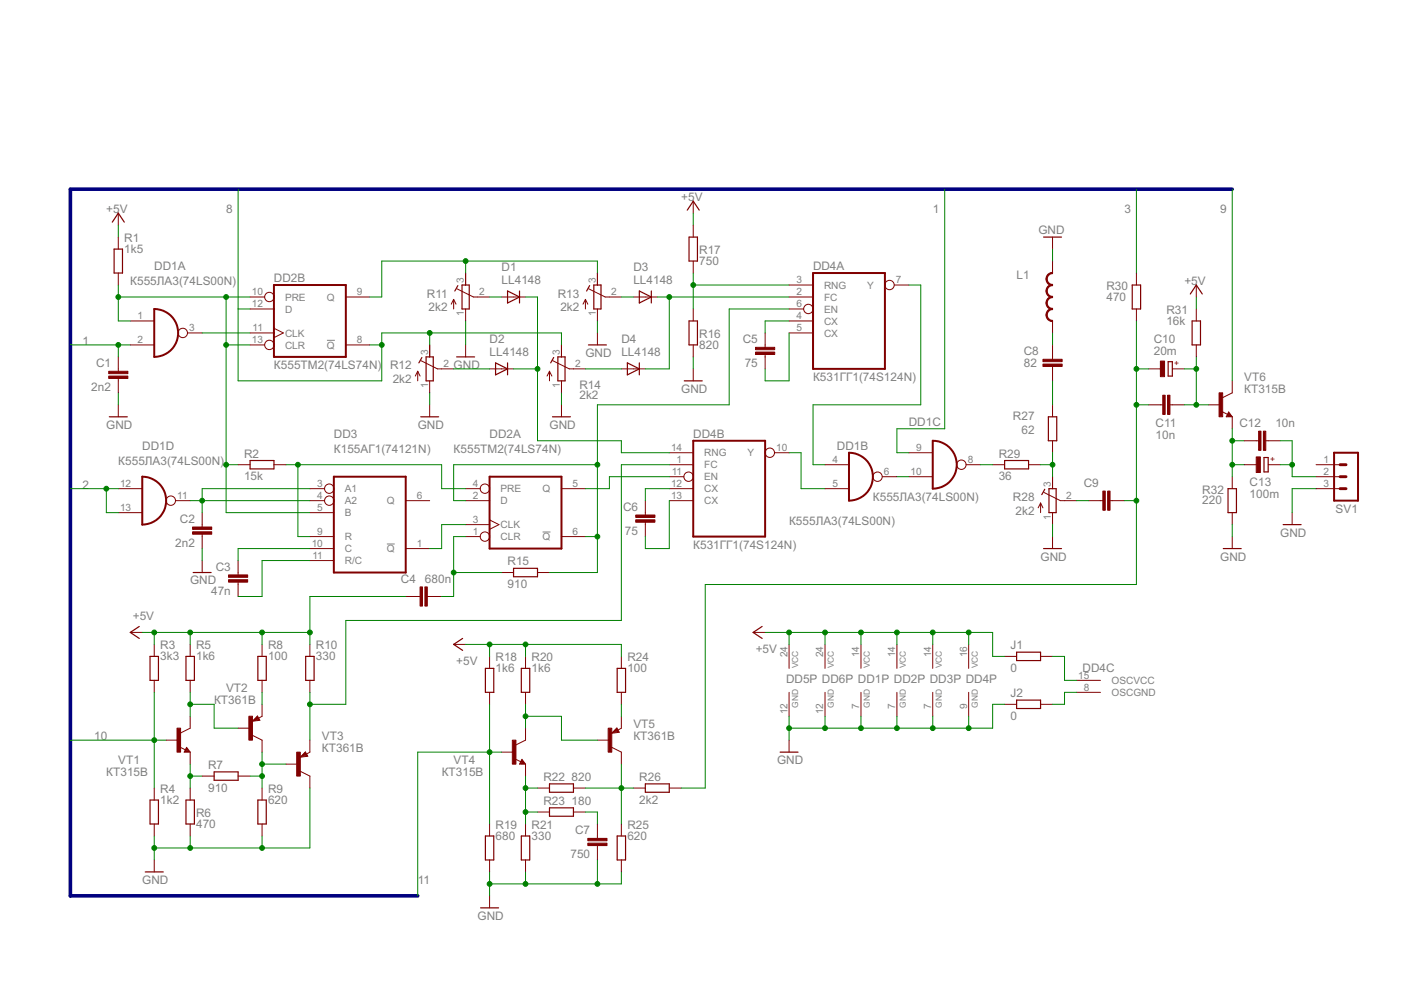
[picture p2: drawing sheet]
<svg xmlns="http://www.w3.org/2000/svg" width="297mm" height="210mm" viewBox="0 0 297 210" stroke-linecap="round" stroke-linejoin="round" font-family="sans-serif">
<path d="M69.3 72.2h1.7M82 115.3h1.7M115 112.8h1.7" fill="none" stroke="#808080" stroke-width=".21"/>
<path d="M172.4 57.9h15.2v20.3h-15.2zM32.7 65.5a5.1 5.1 0 0 1 5.1 5.1 5.1 5.1 0 0 1-5.1 5.1zM58.1 60.4h15.2v15.3h-15.2zM147 93.5h15.2v20.3h-15.2zM180 96a5.1 5.1 0 0 1 5.1 5.1 5.1 5.1 0 0 1-5.1 5.1zM197.8 93.5a5.1 5.1 0 0 1 5.1 5 5.1 5.1 0 0 1-5.1 5.1zM282.9 96h5v10.2h-5zM30.2 101.1a5.1 5.1 0 0 1 5 5.1 5.1 5.1 0 0 1-5 5zM70.8 101.1h15.2v20.3h-15.2zM103.8 101.1h15.2v15.2h-15.2z" fill="none" stroke="#800000" stroke-width=".42"/>
<g fill="none" stroke="#800000" stroke-width=".21">
<path d="M25.1 45.2v2.5M25.1 50.3v2.5M25.1 57.9v2.5M98.7 57.9v2.5M126.7 57.9v2.5M147 42.7v2.5M147 47.7v2.6M147 55.4v2.5M223.2 50.3v2.5M223.2 55.4v2.5M240.9 57.9v2.5M25.1 75.7v3"/>
<path d="M27.6 68.1h5.1M27.6 73.1h5.1M39.8 70.6h3.1M53 73.1h3.1M53 70.6h5.1M53 65.5h5.1M53 63h3.1M58.1 69.6l2 1-2 1M73.3 73.1h5.1M73.3 63h5.1M88.6 78.7v2.1M88.6 78.7l-.5 1"/>
<path d="M88.6 78.7l.5 1M89.2 76.5l3.6 1.7h3.4M91.1 73.1v2.6M96.2 63.5v2M96.2 63.5l-.5 1M96.2 63.5l.5 1M96.8 61.2l3.6 1.8h3.4M98.7 65.5v2.6M98.7 73.1v2.6M103.8 78.2h5.1M106.3 63h5.1M116.5 78.7v2.1"/>
<path d="M116.5 78.7l-.5 1M116.5 78.7l.5 1M117.2 76.5l3.5 1.7h3.4M119 73.1v2.6M124.1 63.5v2M124.1 63.5l-.5 1M124.1 63.5l.5 1M124.8 61.2l3.5 1.8h3.4M126.7 65.5v2.6M126.7 70.6v2.5M131.7 78.2h5.1M134.3 63h5.1"/>
<path d="M147 65.5v2.6M147 73.1v2.6M147 78.2v2.6M162.2 70.6v3M162.2 75.2v3M167.3 68.1h5.1M167.3 70.6h5.1M167.3 65.5h3.1M167.3 63h5.1M167.3 60.4h5.1M189.6 60.4h3.1M223.2 68.1v2.5"/>
<path d="M223.2 73.1v3.1M223.2 77.7v3.1M240.9 65.5v2.6M243.5 78.2h2.5M248.6 78.2h2.5M253.6 60.4v2.6M253.6 65.5v2.6M253.6 73.1v2.6M25.1 80.2v3.1M25.1 85.8v2.6M50.5 98.5h2.5M58.1 98.5h2.5"/>
<path d="M91.1 80.8v2.5M91.1 85.8v2.6M119 80.8v2.5M119 85.8v2.6M141.9 98.5h5.1M141.9 96h5.1M164.2 96h3.1M174.9 98.5h5.1M192.7 96h5.1M204.8 98.5h3.1M210.5 98.5h2.5M218.1 98.5h2.5"/>
<path d="M223.2 85.8v2.6M223.2 93.5v2.5M243.5 85.8h3M248.1 85.8h3M256.2 85.8h2.5M259 87.2l1.3 .7M260.5 87.4l.8 1h-1.3zM261.3 80.8v2.5l-2.1 1M261.3 88.4v2.5M263.8 98.5h2.5M263.8 93.5h3M268.4 93.5h3"/>
<path d="M268.9 98.5h2.5M279 98.5h5.1M25.1 103.6h5.1M25.1 108.7h5.1M37.2 106.2h3.1M42.9 108.7v3M42.9 113.3v3M42.9 118.9v2.5M50.5 118.9v3M65.7 103.6h3.1M65.7 108.7h5.1M65.7 106.2h3.1"/>
<path d="M65.7 113.8h5.1M65.7 116.3h5.1M65.7 118.9h5.1M86 106.2h5.1M86 116.3h5.1M98.7 103.6h3.1M98.7 106.2h5.1M98.7 113.8h3.1M98.7 111.2h5.1M103.8 110.2l2 1-2 1M119 103.6h5.1M119 113.8h5.1"/>
<path d="M136.8 106.2v3M136.8 110.7v3.1M141.9 103.6h5.1M141.9 101.1h3.1M141.9 106.2h5.1M174.9 103.6h5.1M187 101.1h3.2M192.7 101.1h5.1M220.6 106.7v2M220.6 106.7l-.5 1M220.6 106.7l.5 1M221.3 104.4l3.5 1.8h3.4"/>
<path d="M223.2 101.1v2.5M223.2 108.7v2.5M223.2 113.8v2.5M230.8 106.2h3M235.4 106.2h3M261.3 101.1v2.5M261.3 108.7v2.5M261.3 113.8v2.5M274 108.7v2.5M279 103.6h5.1M279 101.1h5.1M27.6 134.1h2.6"/>
<path d="M32.7 136.6v2.6M40.3 136.6v2.6M50.5 123.4v3.1M55.6 136.6v2.6M65.7 136.6v2.6M86 126.5h3.1M90.6 126.5h3M96.2 136.6h2.5M103.8 139.2v2.5M106.3 121.4h2.6M111.4 139.2v2.5M114 121.4h2.5"/>
<path d="M131.7 139.2v2.5M159.7 134.1h2.5M167.3 136.6v5.1M174.9 136.6v5.1M182.5 136.6v5.1M190.2 136.6v5.1M197.8 136.6v5.1M205.4 136.6v5.1M213 139.2h2.5M220.6 139.2h2.6M32.7 144.3v2.5M35.2 156.9h2.6"/>
<path d="M38.1 158.4l1.2 .6M39.6 158.5l.7 1h-1.2zM40.3 151.9v2.5l-2 1M40.3 144.3v2.5M40.3 159.5v2.5M50.5 154.4h2.5M53.5 155.9l2.1 1v2.6M54.6 151.8l.5 .9-1.6 .2zM55.6 149.3v2.6l-.8 .4M55.6 144.3v2.5M64.7 159.4l.6 .9-1.6 .2zM65.7 156.9v2.6l-.7 .4"/>
<path d="M65.7 144.3v2.5M103.8 146.8v2.5M106.3 159.5h2.6M111.4 154.4v2.5l-2 1M111.4 146.8v2.5M126.7 156.9h2.5M129.7 158.5l2 1v2.5M130.8 154.3l.5 1-1.6 .2zM131.7 151.9v2.5l-.7 .4M131.7 146.8v2.5M167.3 146.8v5.1M167.3 156.9v2.6"/>
<path d="M174.9 146.8v5.1M182.5 146.8v5.1M190.2 146.8v5.1M197.8 146.8v5.1M205.4 146.8v5.1M213 149.3h2.5M220.6 149.3h2.6M228.2 146.8h5.1M228.2 144.3h5.1M32.7 167.1v2.5M32.7 174.7v2.5M40.3 167.1v2.5"/>
<path d="M40.3 174.7v2.5M42.9 164.5h2.5M50.5 164.5h2.5M55.6 167.1v2.5M55.6 174.7v2.5M60.6 162h2.6M63.7 163.5l2 1v2.6M103.8 174.7v2.5M109.2 160.9l1.2 .6M110.7 161l.7 1h-1.2zM111.4 162v2.5M111.4 174.7v2.5"/>
<path d="M114 167.1h2.5M114 172.2h2.5M121.6 167.1h2.5M121.6 172.2h2.5M126.7 174.7v3.1M126.7 179.3v3M131.7 174.7v2.5M134.3 167.1h2.5M141.9 167.1h2.5M32.7 182.3v2.6M103.8 182.3v2.6M103.8 189.9v2.6"/>
<path d="M111.4 182.3v2.6M131.7 182.3v2.6"/>
<circle cx="38.8" cy="70.6" r=".99"/>
<circle cx="57.1" cy="73.1" r=".99"/>
<circle cx="57.1" cy="63" r=".99"/>
<circle cx="171.4" cy="65.5" r=".99"/>
<circle cx="188.6" cy="60.4" r=".99"/>
<circle cx="163.2" cy="96" r=".99"/>
<circle cx="203.8" cy="98.5" r=".99"/>
<circle cx="36.2" cy="106.2" r=".99"/>
<circle cx="69.8" cy="103.6" r=".99"/>
<circle cx="69.8" cy="106.2" r=".99"/>
<circle cx="102.8" cy="113.8" r=".99"/>
<circle cx="102.8" cy="103.6" r=".99"/>
<circle cx="146" cy="101.1" r=".99"/>
<circle cx="186.1" cy="101.1" r=".99"/>
</g>
<g fill="none" stroke="#800000" stroke-width=".25">
<path d="M23.8 47.1l1.3-1.9 1.3 1.9M24.2 52.8h1.8v5.1h-1.8zM145.7 44.6l1.3-1.9 1.3 1.9M146.1 50.3h1.8v5.1h-1.8zM221.3 50.3h3.8M89.5 75.8l-.7 1.1M90.3 75.7h1.6v5.1h-1.6zM96.8 75.7h3.8M97.1 60.6l-.7 1.1M98 60.4h1.5v5.1h-1.5zM105.1 76.9l2.5 1.3-2.5 1.3zM107.6 61.7l2.6 1.3-2.6 1.2z"/>
<path d="M107.6 76.9v2.6M110.2 61.7v2.5M117.4 75.8l-.6 1.1M118.3 75.7h1.5v5.1h-1.5zM124.8 73.1h3.8M125 60.6l-.6 1.1M125.9 60.4h1.5v5.1h-1.5zM133 76.9l2.6 1.3-2.6 1.3zM135.6 61.7l2.5 1.3-2.5 1.2zM135.6 76.9v2.6M138.1 61.7v2.5M146.1 68.1h1.8v5h-1.8z"/>
<path d="M240.1 60.4h1.7v5.1h-1.7zM247.7 76.7h.9v3h-.9zM252.4 62.3l1.2-1.9 1.3 1.9M252.8 68.1h1.7v5h-1.7zM23.2 88.4h3.8M53 97.6h5.1v1.8h-5.1zM89.2 88.4h3.8M117.1 88.4h3.8M145.1 80.8h3.8M213 97.6h5.1v1.8h-5.1zM222.3 88.4h1.7v5.1h-1.7zM260.5 87.9l.1 .2h-.4l.3-.5 .5 .6h-.8"/>
<path d="M268 97h.9v3.1h-.9zM221.3 116.3h3.8M221.5 103.7l-.6 1.2M222.4 103.6h1.5v5.1h-1.5zM259.4 116.3h3.8M260.4 103.6h1.7v5.1h-1.7zM272.1 111.2h3.8M29.5 132.8l-1.9 1.3 1.9 1.3M31.8 139.2h1.8v5.1h-1.8zM39.4 139.2h1.8v5.1h-1.8zM41 121.4h3.8M54.7 139.2h1.8v5.1h-1.8z"/>
<path d="M64.8 139.2h1.8v5.1h-1.8zM98.1 135.4l-1.9 1.2 1.9 1.3M108.9 120.5h5.1v1.8h-5.1zM161.6 132.8l-1.9 1.3 1.9 1.3M215.5 138.3h5.1v1.8h-5.1zM39.6 159l.1 .2h-.4l.3-.5 .5 .6h-.8M54.5 152.5h-.3l.3-.2 .3 .3-1 .2 .7-.8 .4 .6M102.9 141.7h1.8v5.1h-1.8zM110.5 141.7h1.8v5.1h-1.8zM130.7 155h-.4l.4-.2 .3 .4-1 .1 .7-.8 .4 .7M130.9 141.7h1.7v5.1h-1.7zM165.4 159.5h3.8"/>
<path d="M215.5 148.4h5.1v1.8h-5.1zM31.8 169.6h1.8v5.1h-1.8zM39.4 169.6h1.8v5.1h-1.8zM45.4 163.7h5.1v1.7h-5.1zM54.7 169.6h1.8v5.1h-1.8zM64.7 160.1h-.4l.4-.2 .2 .3-1 .2 .8-.8 .4 .6M102.9 177.2h1.8v5.1h-1.8zM110.5 177.2h1.8v5.1h-1.8zM110.7 161.5l.1 .3h-.4l.3-.6 .5 .7h-.8M116.5 166.2h5.1v1.8h-5.1zM116.5 171.3h5.1v1.8h-5.1zM130.9 177.2h1.7v5.1h-1.7z"/>
<path d="M136.8 166.2h5.1v1.8h-5.1zM30.8 184.9h3.8M101.9 192.5h3.8"/>
</g>
<g fill="#800000" stroke="#800000" stroke-width=".21">
<path d="M23.1 79.7h4v.5h-4z"/>
<path d="M23.1 78.7h4v.5h-4z"/>
<path d="M160.2 74.7h4.1v.5h-4.1z"/>
<path d="M160.2 73.6h4.1v.5h-4.1z"/>
<path d="M40.8 112.8h4.1v.5h-4.1z"/>
<path d="M40.8 111.7h4.1v.5h-4.1z"/>
<path d="M48.5 122.9h4v.5h-4z"/>
<path d="M48.5 121.9h4v.5h-4z"/>
<path d="M134.8 110.2h4.1v.5h-4.1z"/>
<path d="M134.8 109.2h4.1v.5h-4.1z"/>
<path d="M234.8 104.1h.6v4.1h-.6z"/>
<path d="M233.8 104.1h.5v4.1h-.5z"/>
<path d="M221.1 76.2h4.1v.5h-4.1z"/>
<path d="M221.1 77.2h4.1v.5h-4.1z"/>
<path d="M258.5 83.3h.7v5.1h-.7z"/>
<path d="M246 76.6h.9v3.3h-.9z"/>
<path d="M247.5 83.8h.6v4.1h-.6z"/>
<path d="M246.5 83.8h.5v4.1h-.5z"/>
<path d="M267.9 91.4h.5v4.1h-.5z"/>
<path d="M266.8 91.4h.6v4.1h-.6z"/>
<path d="M266.3 96.9h.9v3.3h-.9z"/>
<path d="M37.5 154.4h.8v5.1h-.8z"/>
<path d="M52.8 151.8h.7v5.1h-.7z"/>
<path d="M62.9 159.5h.8v5h-.8z"/>
<path d="M90.1 124.4h.5v4.1h-.5z"/>
<path d="M89.1 124.4h.5v4.1h-.5z"/>
<path d="M108.6 156.9h.8v5.1h-.8z"/>
<path d="M124.6 178.8h4.1v.5h-4.1z"/>
<path d="M124.6 177.8h4.1v.5h-4.1z"/>
<path d="M128.9 154.4h.8v5.1h-.8z"/>
</g>
<g fill="#800000" stroke="#800000" stroke-width=".21">
<path d="M221.8 66.8h.2l.5 .9 .7 .2v.3a1.37 1.37 0 0 1-1.4-1.4z" fill-rule="evenodd"/>
<path d="M222.2 65.8l.5-.4h.5v.2l-.7 .3-.5 .9h-.2z" fill-rule="evenodd"/>
<path d="M221.8 64.2h.2l.5 .9 .7 .3v.2a1.37 1.37 0 0 1-1.4-1.4z" fill-rule="evenodd"/>
<path d="M222.2 63.2l.5-.3 .5-.1v.3l-.7 .3-.5 .8h-.2z" fill-rule="evenodd"/>
<path d="M221.8 61.7h.2l.5 .9 .7 .2v.3a1.37 1.37 0 0 1-1.4-1.4z" fill-rule="evenodd"/>
<path d="M222.2 60.7l.5-.3 .5-.1v.3l-.7 .2-.5 .9h-.2z" fill-rule="evenodd"/>
<path d="M221.8 59.2h.2l.1 .5 .4 .3 .7 .3v.3a1.37 1.37 0 0 1-1.4-1.4z" fill-rule="evenodd"/>
<path d="M222.2 58.2l.5-.4h.5v.2l-.7 .3-.5 .9h-.2z" fill-rule="evenodd"/>
</g>
<path d="M284.1 98.5h1.3M284.1 103.6h1.3M284.1 101.1h1.3" fill="none" stroke="#800000" stroke-width=".61"/>
<path d="M261.3 40.1h-246.4v149.8h73.7" fill="none" stroke="#000080" stroke-width=".76"/>
<g fill="none" stroke="#008000" stroke-width=".21">
<path d="M25.1 47.7v2.6M50.5 40.1v40.7h30.4v-10.2h38.1v2.5M98.7 55.4v2.5M126.7 57.9v-2.5h-45.8v7.6h-2.5M147 45.2v2.5M147 57.9v7.6M200.3 40.1v50.8h-10.1v5.1h2.5M223.2 52.8v2.6M240.9 40.1v17.8M261.3 40.1v40.7M14.9 73.1h12.7M25.1 63h27.9"/>
<path d="M25.1 60.4v7.7h2.5M25.1 73.1v2.6M42.9 70.6h10.1M47.9 73.1h5.1M47.9 63v45.7h17.8M50.5 65.5h2.5M78.4 73.1h2.5M91.1 70.6v2.5M96.2 78.2h7.6M98.7 68.1v5M103.8 63h2.5M108.9 78.2h5.1"/>
<path d="M111.4 63h2.6v30.5h17.7v2.5h10.2M124.1 78.2h7.6M126.7 68.1v2.5M131.7 63h2.6M139.4 63h27.9M141.9 63v15.2h-5.1M147 75.7v2.5M147 60.4h20.3M167.3 68.1h-5.1v2.5M167.3 70.6v10.2h-5.1v-2.6M167.3 65.5h-12.7v20.3h-27.9v35.6h-10.2M192.7 60.4h2.5v25.4h-22.8v12.7h2.5"/>
<path d="M223.2 70.6v2.5M240.9 78.2h2.6M240.9 68.1v55.8h-91.4v43.2h-5.1M251.1 78.2h2.5M253.6 63v2.5M253.6 75.7v10.1M25.1 83.3v2.5M47.9 98.5h2.6M60.6 98.5h33v5.1h5.1M63.2 98.5v15.3h2.5M91.1 83.3v2.5M119 83.3v2.5"/>
<path d="M126.7 98.5h-30.5v7.7h2.5M141.9 98.5h-10.2v33.1h-58.4v17.7h-7.6M167.3 96h2.5v7.6h5.1M207.9 98.5h2.6M220.6 98.5h2.6M223.2 80.8v5M223.2 96v5.1M240.9 85.8h2.6M251.1 85.8h5.1M261.3 98.5h2.5M261.3 90.9v10.2M261.3 93.5h2.5"/>
<path d="M271.4 98.5h2.6M271.4 93.5h2.6v7.6h5M14.9 103.6h10.2M22.5 103.6v5.1h2.6M40.3 106.2h25.4M42.9 116.3v2.6M65.7 118.9h-10.1v7.6h-5.1M65.7 103.6h-22.8v5.1M65.7 116.3h-15.2v2.6M98.7 113.8h-2.5v12.7h-2.6M98.7 111.2h-5.1v5.1h-2.5M124.1 113.8h2.6"/>
<path d="M141.9 101.1h-12.7v2.5h-5.1M141.9 103.6h-5.1v2.6M141.9 106.2v10.1h-5.1v-2.5M190.2 101.1h2.5M223.2 111.2v2.6M228.2 106.2h2.6M238.4 106.2h2.5M261.3 111.2v2.6M279 103.6h-5v5.1M30.2 134.1h35.5M32.7 134.1v2.5M40.3 134.1v2.5"/>
<path d="M55.6 134.1v2.5M86 126.5h-20.3v10.1M96.2 121.4h10.1M98.7 136.6h33v2.6M103.8 136.6v2.6M111.4 136.6v2.6M162.2 134.1h48.3v5.1h2.5M167.3 134.1v2.5M174.9 134.1v2.5M182.5 134.1v2.5M190.2 134.1v2.5M197.8 134.1v2.5"/>
<path d="M205.4 134.1v2.5M223.2 139.2h2.5v5.1h2.5M14.9 156.9h20.3M32.7 146.8v20.3M40.3 146.8v5.1M40.3 149.3h5.1v5.1h5.1M55.6 146.8v2.5M55.6 159.5v7.6M65.7 146.8v10.1M103.8 149.3v25.4M106.3 159.5h-17.7v30.4M111.4 149.3v5.1"/>
<path d="M111.4 151.9h7.6v5h7.7M131.7 149.3v2.6M167.3 151.9v5M174.9 151.9v2.5M182.5 151.9v2.5M190.2 151.9v2.5M197.8 151.9v2.5M205.4 151.9v2.5M213 149.3h-2.5v5.1h-43.2M228.2 146.8h-2.5v2.5h-2.5M32.7 177.2v5.1M40.3 162v5.1"/>
<path d="M40.3 177.2v2.6M40.3 164.5h2.6M53 164.5h2.6M55.6 177.2v2.6M55.6 162h5M65.7 167.1v12.7h-33M111.4 164.5v10.2M111.4 167.1h2.6M111.4 172.2h2.6M124.1 172.2h2.6v2.5M124.1 167.1h10.2M131.7 162v12.7"/>
<path d="M103.8 184.9v5M111.4 184.9v2.5M126.7 182.3v5.1M131.7 184.9v2.5h-27.9"/>
</g>
<g fill="#008000" stroke="#008000" stroke-width=".21">
<circle cx="47.9" cy="63" r=".51"/>
<circle cx="25.1" cy="63" r=".51"/>
<circle cx="47.9" cy="73.1" r=".51"/>
<circle cx="47.9" cy="98.5" r=".51"/>
<circle cx="32.7" cy="134.1" r=".51"/>
<circle cx="40.3" cy="134.1" r=".51"/>
<circle cx="55.6" cy="134.1" r=".51"/>
<circle cx="65.7" cy="134.1" r=".51"/>
<circle cx="103.8" cy="136.6" r=".51"/>
<circle cx="111.4" cy="136.6" r=".51"/>
<circle cx="167.3" cy="134.1" r=".51"/>
<circle cx="174.9" cy="134.1" r=".51"/>
<circle cx="182.5" cy="134.1" r=".51"/>
<circle cx="190.2" cy="134.1" r=".51"/>
<circle cx="197.8" cy="134.1" r=".51"/>
<circle cx="205.4" cy="134.1" r=".51"/>
<circle cx="32.7" cy="179.8" r=".51"/>
<circle cx="55.6" cy="179.8" r=".51"/>
<circle cx="40.3" cy="179.8" r=".51"/>
<circle cx="103.8" cy="187.4" r=".51"/>
<circle cx="111.4" cy="187.4" r=".51"/>
<circle cx="126.7" cy="187.4" r=".51"/>
<circle cx="167.3" cy="154.4" r=".51"/>
<circle cx="205.4" cy="154.4" r=".51"/>
<circle cx="197.8" cy="154.4" r=".51"/>
<circle cx="190.2" cy="154.4" r=".51"/>
<circle cx="182.5" cy="154.4" r=".51"/>
<circle cx="174.9" cy="154.4" r=".51"/>
<circle cx="80.9" cy="73.1" r=".51"/>
<circle cx="91.1" cy="70.6" r=".51"/>
<circle cx="25.1" cy="73.1" r=".51"/>
<circle cx="98.7" cy="55.4" r=".51"/>
<circle cx="141.9" cy="63" r=".51"/>
<circle cx="147" cy="60.4" r=".51"/>
<circle cx="126.7" cy="113.8" r=".51"/>
<circle cx="126.7" cy="98.5" r=".51"/>
<circle cx="22.5" cy="103.6" r=".51"/>
<circle cx="42.9" cy="106.2" r=".51"/>
<circle cx="63.2" cy="98.5" r=".51"/>
<circle cx="96.2" cy="121.4" r=".51"/>
<circle cx="114" cy="78.2" r=".51"/>
<circle cx="223.2" cy="98.5" r=".51"/>
<circle cx="253.6" cy="85.8" r=".51"/>
<circle cx="253.6" cy="78.2" r=".51"/>
<circle cx="261.3" cy="93.5" r=".51"/>
<circle cx="261.3" cy="98.5" r=".51"/>
<circle cx="274" cy="98.5" r=".51"/>
<circle cx="240.9" cy="78.2" r=".51"/>
<circle cx="240.9" cy="85.8" r=".51"/>
<circle cx="240.9" cy="106.2" r=".51"/>
<circle cx="40.3" cy="149.3" r=".51"/>
<circle cx="40.3" cy="164.5" r=".51"/>
<circle cx="55.6" cy="164.5" r=".51"/>
<circle cx="55.6" cy="162" r=".51"/>
<circle cx="65.7" cy="149.3" r=".51"/>
<circle cx="111.4" cy="151.9" r=".51"/>
<circle cx="111.4" cy="167.1" r=".51"/>
<circle cx="111.4" cy="172.2" r=".51"/>
<circle cx="131.7" cy="167.1" r=".51"/>
<circle cx="103.8" cy="159.5" r=".51"/>
<circle cx="32.7" cy="156.9" r=".51"/>
</g>
<g font-size="2.8" fill="#808080">
<text x="22.5" y="45.2">+5</text>
<text x="25.4" y="45.2">V</text>
<text x="47.9" y="45.2">8</text>
<text x="144.4" y="42.7">+5</text>
<text x="147.3" y="42.7">V</text>
<text x="197.8" y="45.2">1</text>
<text x="238.4" y="45.2">3</text>
<text x="258.7" y="45.2">9</text>
<text x="26.3" y="53.6">1k5</text>
<text x="26.3" y="51.3">R1</text>
<text x="148.2" y="53.9">R17</text>
<text x="220.2" y="49.5">GND</text>
<text x="32.7" y="57.3">DD1A</text>
<text x="58.1" y="59.8">DD2B</text>
<text x="106.3" y="57.4">D1</text>
<text x="134.3" y="57.4">D3</text>
<text x="148.2" y="56.1">750</text>
<text x="172.4" y="57.3">DD4A</text>
<text x="215.5" y="59.2">L1</text>
<text x="27.6" y="60.4">К555ЛА3(74LS00N)</text>
<text x="90.5" y="63.1">R11</text>
<text x="106.3" y="60.2">LL4148</text>
<text x="118.3" y="63.1">R13</text>
<text x="134.3" y="60.2">LL4148</text>
<text x="234.6" y="63.7">470</text>
<text x="234.6" y="61.5">R30</text>
<text x="251.1" y="60.4">+5</text>
<text x="254" y="60.4">V</text>
<text x="90.9" y="66">2k2</text>
<text x="118.8" y="66">2k2</text>
<text x="148.2" y="71.6">R16</text>
<text x="247.3" y="68.8">16k</text>
<text x="247.3" y="66.6">R31</text>
<text x="17.5" y="73.1">1</text>
<text x="20.4" y="77.8">C1</text>
<text x="103.8" y="75.4">LL4148</text>
<text x="103.8" y="72.6">D2</text>
<text x="124.1" y="75.7">GND</text>
<text x="131.7" y="75.4">LL4148</text>
<text x="131.7" y="72.6">D4</text>
<text x="148.2" y="73.9">820</text>
<text x="157.5" y="72.7">C5</text>
<text x="157.9" y="77.8">75</text>
<text x="217.1" y="77.8">82</text>
<text x="217.1" y="75.3">C8</text>
<text x="244.6" y="75.2">20m</text>
<text x="244.6" y="72.6">C10</text>
<text x="19.4" y="82.9">2n2</text>
<text x="58.1" y="78.2">К555ТМ2(74LS74N)</text>
<text x="82.7" y="78.3">R12</text>
<text x="83.3" y="81.3">2k2</text>
<text x="96.2" y="78.2">GND</text>
<text x="122.9" y="82.4">R14</text>
<text x="144.4" y="83.3">GND</text>
<text x="172.4" y="80.7">К531ГГ1(74S124N)</text>
<text x="263.8" y="83.3">КТ315В</text>
<text x="263.8" y="80.7">VT6</text>
<text x="122.9" y="84.6">2k2</text>
<text x="214.8" y="89.1">R27</text>
<text x="22.5" y="90.9">GND</text>
<text x="30.2" y="95.4">DD1D</text>
<text x="70.8" y="96">К155АГ1(74121N)</text>
<text x="70.8" y="92.8">DD3</text>
<text x="88.6" y="90.9">GND</text>
<text x="96.2" y="96">К555ТМ2(74LS74N)</text>
<text x="103.8" y="92.8">DD2A</text>
<text x="116.5" y="90.9">GND</text>
<text x="147" y="92.8">DD4B</text>
<text x="177.5" y="95.4">DD1B</text>
<text x="192.7" y="90.3">DD1C</text>
<text x="216.6" y="91.9">62</text>
<text x="245" y="93.1">10n</text>
<text x="245" y="90.5">C11</text>
<text x="262.8" y="90.5">C12</text>
<text x="270.4" y="90.5">10n</text>
<text x="25.1" y="98.5">К555ЛА3(74LS00N)</text>
<text x="51.7" y="101.8">15k</text>
<text x="51.7" y="97">R2</text>
<text x="211.7" y="101.8">36</text>
<text x="211.7" y="97">R29</text>
<text x="17.5" y="103.6">2</text>
<text x="185.1" y="106.1">К555ЛА3(74LS00N)</text>
<text x="214.8" y="106.3">R28</text>
<text x="229.8" y="103.2">C9</text>
<text x="254.9" y="106.9">220</text>
<text x="254.9" y="104.6">R32</text>
<text x="264.9" y="105.7">100m</text>
<text x="264.9" y="103.1">C13</text>
<text x="38.1" y="110.8">C2</text>
<text x="132.1" y="108.3">C6</text>
<text x="132.5" y="113.4">75</text>
<text x="167.3" y="111.2">К555ЛА3(74LS00N)</text>
<text x="215.3" y="109.2">2k2</text>
<text x="271.4" y="113.8">GND</text>
<text x="283.2" y="108.7">SV1</text>
<text x="37.1" y="115.9">2n2</text>
<text x="107.6" y="119.9">R15</text>
<text x="147" y="116.3">К531ГГ1(74S124N)</text>
<text x="220.6" y="118.8">GND</text>
<text x="258.7" y="118.8">GND</text>
<text x="40.3" y="123.9">GND</text>
<text x="45.8" y="121">C3</text>
<text x="85" y="123.5">C4</text>
<text x="90.1" y="123.5">680n</text>
<text x="107.6" y="124.7">910</text>
<text x="28.2" y="131.5">+5V</text>
<text x="44.8" y="126.1">47n</text>
<text x="34" y="137.7">R3</text>
<text x="41.6" y="137.7">R5</text>
<text x="56.8" y="137.7">R8</text>
<text x="67" y="137.7">R10</text>
<text x="214.3" y="137.7">J1</text>
<text x="34" y="139.9">3k3</text>
<text x="41.6" y="139.9">1k6</text>
<text x="56.8" y="139.9">100</text>
<text x="67" y="139.9">330</text>
<text x="96.7" y="140.9">+5V</text>
<text x="105.1" y="142.5">1k6</text>
<text x="105.1" y="140.2">R18</text>
<text x="112.7" y="142.5">1k6</text>
<text x="112.7" y="140.2">R20</text>
<text x="133" y="142.5">100</text>
<text x="133" y="140.2">R24</text>
<text x="160.2" y="138.4">+5V</text>
<text x="214.3" y="142.5">0</text>
<text x="229.5" y="142.5">DD4C</text>
<text x="45.4" y="149.3">КТ361В</text>
<text x="47.9" y="146.8">VT2</text>
<text x="166.7" y="144.9">DD5P DD6P DD1P DD2P DD3P DD4P</text>
<text x="214.3" y="147.8">J2</text>
<text x="134.3" y="154.4">VT5</text>
<text x="214.3" y="152.6">0</text>
<text x="20" y="156.9">10</text>
<text x="68.3" y="159.5">КТ361В</text>
<text x="68.3" y="156.9">VT3</text>
<text x="134.3" y="156.9">КТ361В</text>
<text x="22.5" y="164.6">КТ315В</text>
<text x="25.1" y="162">VT1</text>
<text x="44.1" y="167.9">910</text>
<text x="44.1" y="163.1">R7</text>
<text x="93.6" y="164.6">КТ315В</text>
<text x="96.2" y="162">VT4</text>
<text x="115.2" y="165.6">R22</text>
<text x="121.2" y="165.6">820</text>
<text x="135.5" y="165.6">R26</text>
<text x="164.8" y="162">GND</text>
<text x="34" y="170.4">1k2</text>
<text x="34" y="168.1">R4</text>
<text x="41.6" y="173.2">R6</text>
<text x="56.8" y="170.4">620</text>
<text x="56.8" y="168.1">R9</text>
<text x="115.2" y="170.7">R23</text>
<text x="121.2" y="170.7">180</text>
<text x="135.5" y="170.4">2k2</text>
<text x="41.6" y="175.5">470</text>
<text x="105.1" y="178">680</text>
<text x="105.1" y="175.8">R19</text>
<text x="112.7" y="178">330</text>
<text x="112.7" y="175.8">R21</text>
<text x="121.9" y="176.9">C7</text>
<text x="133" y="178">620</text>
<text x="133" y="175.8">R25</text>
<text x="120.9" y="182">750</text>
<text x="30.2" y="187.4">GND</text>
<text x="88.6" y="187.4">11</text>
<text x="101.3" y="195">GND</text>
</g>
<g font-size="2.4" fill="#808080">
<text x="53.4" y="65.2">12</text>
<text x="53.4" y="62.6">10</text>
<text x="60.4" y="63.7">PRE</text>
<text x="69.3" y="63.7">Q</text>
<text x="75.7" y="62.6">9</text>
<text x="98.4" y="60.1" transform="rotate(-90 98.4 60.1)">3</text>
<text x="101.6" y="62.6">2</text>
<text x="126.3" y="60.1" transform="rotate(-90 126.3 60.1)">3</text>
<text x="129.6" y="62.6">2</text>
<text x="168.9" y="62.6">2</text>
<text x="168.9" y="60.1">3</text>
<text x="168.9" y="65.2">6</text>
<text x="174.7" y="63.7">FC</text>
<text x="174.7" y="61.2">RNG</text>
<text x="183.9" y="61.2">Y</text>
<text x="189.9" y="60.1">7</text>
<text x="29.2" y="67.7">1</text>
<text x="40.1" y="70.2">3</text>
<text x="53.5" y="70.2">11</text>
<text x="60.4" y="66.3">D</text>
<text x="60.4" y="71.4">CLK</text>
<text x="98.4" y="67.1" transform="rotate(-90 98.4 67.1)">1</text>
<text x="126.3" y="67.1" transform="rotate(-90 126.3 67.1)">1</text>
<text x="168.9" y="67.7">4</text>
<text x="168.9" y="70.2">5</text>
<text x="174.7" y="68.8">CX</text>
<text x="174.7" y="71.4">CX</text>
<text x="174.7" y="66.3">EN</text>
<text x="29.2" y="72.8">2</text>
<text x="53.4" y="72.8">13</text>
<text x="60.4" y="73.9">CLR</text>
<text x="69.3" y="73.9">Q</text>
<text x="75.7" y="72.8">8</text>
<text x="90.8" y="75.3" transform="rotate(-90 90.8 75.3)">3</text>
<text x="94" y="77.9">2</text>
<text x="118.7" y="75.3" transform="rotate(-90 118.7 75.3)">3</text>
<text x="121.9" y="77.9">2</text>
<text x="90.8" y="82.3" transform="rotate(-90 90.8 82.3)">1</text>
<text x="118.7" y="82.3" transform="rotate(-90 118.7 82.3)">1</text>
<text x="142.3" y="95.6">14</text>
<text x="164.6" y="95.6">10</text>
<text x="194.2" y="95.6">9</text>
<text x="142.4" y="100.7">11</text>
<text x="143.5" y="98.2">1</text>
<text x="149.3" y="99.3">FC</text>
<text x="149.3" y="96.7">RNG</text>
<text x="149.3" y="101.8">EN</text>
<text x="158.5" y="96.7">Y</text>
<text x="176.5" y="98.2">4</text>
<text x="187.4" y="100.7">6</text>
<text x="193.1" y="100.7">10</text>
<text x="205.2" y="98.2">8</text>
<text x="280.6" y="98.2">1</text>
<text x="280.6" y="100.7">2</text>
<text x="25.4" y="103.3">12</text>
<text x="37.6" y="105.8">11</text>
<text x="67.3" y="103.3">3</text>
<text x="67.3" y="105.8">4</text>
<text x="73.1" y="104.4">A1</text>
<text x="73.1" y="106.9">A2</text>
<text x="82" y="106.9">Q</text>
<text x="88.4" y="105.8">6</text>
<text x="100.3" y="105.8">2</text>
<text x="100.3" y="103.3">4</text>
<text x="106.1" y="106.9">D</text>
<text x="106.1" y="104.4">PRE</text>
<text x="115" y="104.4">Q</text>
<text x="121.4" y="103.3">5</text>
<text x="142.3" y="103.3">12</text>
<text x="142.3" y="105.8">13</text>
<text x="149.3" y="104.4">CX</text>
<text x="149.3" y="106.9">CX</text>
<text x="176.5" y="103.3">5</text>
<text x="222.8" y="103.3" transform="rotate(-90 222.8 103.3)">3</text>
<text x="226.1" y="105.8">2</text>
<text x="280.6" y="103.3">3</text>
<text x="25.4" y="108.3">13</text>
<text x="67.3" y="108.3">5</text>
<text x="67.3" y="113.4">9</text>
<text x="73.1" y="109.4">B</text>
<text x="100.3" y="113.4">1</text>
<text x="100.3" y="110.9">3</text>
<text x="106.1" y="112">CLK</text>
<text x="121.4" y="113.4">6</text>
<text x="222.8" y="110.2" transform="rotate(-90 222.8 110.2)">1</text>
<text x="66.1" y="115.9">10</text>
<text x="66.2" y="118.5">11</text>
<text x="73.1" y="114.5">R</text>
<text x="73.1" y="117.1">C</text>
<text x="73.1" y="119.6">R/C</text>
<text x="82" y="117.1">Q</text>
<text x="88.4" y="115.9">1</text>
<text x="106.1" y="114.5">CLR</text>
<text x="115" y="114.5">Q</text>
<text x="166.9" y="139.4" transform="rotate(-90 166.9 139.4)">24</text>
<text x="174.6" y="139.4" transform="rotate(-90 174.6 139.4)">24</text>
<text x="182.2" y="139.4" transform="rotate(-90 182.2 139.4)">14</text>
<text x="189.8" y="139.4" transform="rotate(-90 189.8 139.4)">14</text>
<text x="197.4" y="139.4" transform="rotate(-90 197.4 139.4)">14</text>
<text x="205" y="139.4" transform="rotate(-90 205 139.4)">16</text>
<text x="228.6" y="143.9">15</text>
<text x="229.8" y="146.4">8</text>
<text x="235.7" y="147.5">OSCGND</text>
<text x="235.7" y="145">OSCVCC</text>
<text x="166.9" y="151.5" transform="rotate(-90 166.9 151.5)">12</text>
<text x="174.6" y="151.5" transform="rotate(-90 174.6 151.5)">12</text>
<text x="182.2" y="150.3" transform="rotate(-90 182.2 150.3)">7</text>
<text x="189.8" y="150.3" transform="rotate(-90 189.8 150.3)">7</text>
<text x="197.4" y="150.3" transform="rotate(-90 197.4 150.3)">7</text>
<text x="205" y="150.3" transform="rotate(-90 205 150.3)">9</text>
</g>
<g font-size="2" fill="#800000">
<text x="249" y="77.6">+</text>
<text x="269.3" y="97.9">+</text>
</g>
<g font-size="2" fill="#808080">
<text x="169.2" y="141.7" transform="rotate(-90 169.2 141.7)">VCC</text>
<text x="176.8" y="141.7" transform="rotate(-90 176.8 141.7)">VCC</text>
<text x="184.4" y="141.7" transform="rotate(-90 184.4 141.7)">VCC</text>
<text x="192.1" y="141.7" transform="rotate(-90 192.1 141.7)">VCC</text>
<text x="199.7" y="141.7" transform="rotate(-90 199.7 141.7)">VCC</text>
<text x="207.3" y="141.7" transform="rotate(-90 207.3 141.7)">VCC</text>
<text x="169.2" y="150.1" transform="rotate(-90 169.2 150.1)">GND</text>
<text x="176.8" y="150.1" transform="rotate(-90 176.8 150.1)">GND</text>
<text x="184.4" y="150.1" transform="rotate(-90 184.4 150.1)">GND</text>
<text x="192.1" y="150.1" transform="rotate(-90 192.1 150.1)">GND</text>
<text x="199.7" y="150.1" transform="rotate(-90 199.7 150.1)">GND</text>
<text x="207.3" y="150.1" transform="rotate(-90 207.3 150.1)">GND</text>
</g>
</svg>
